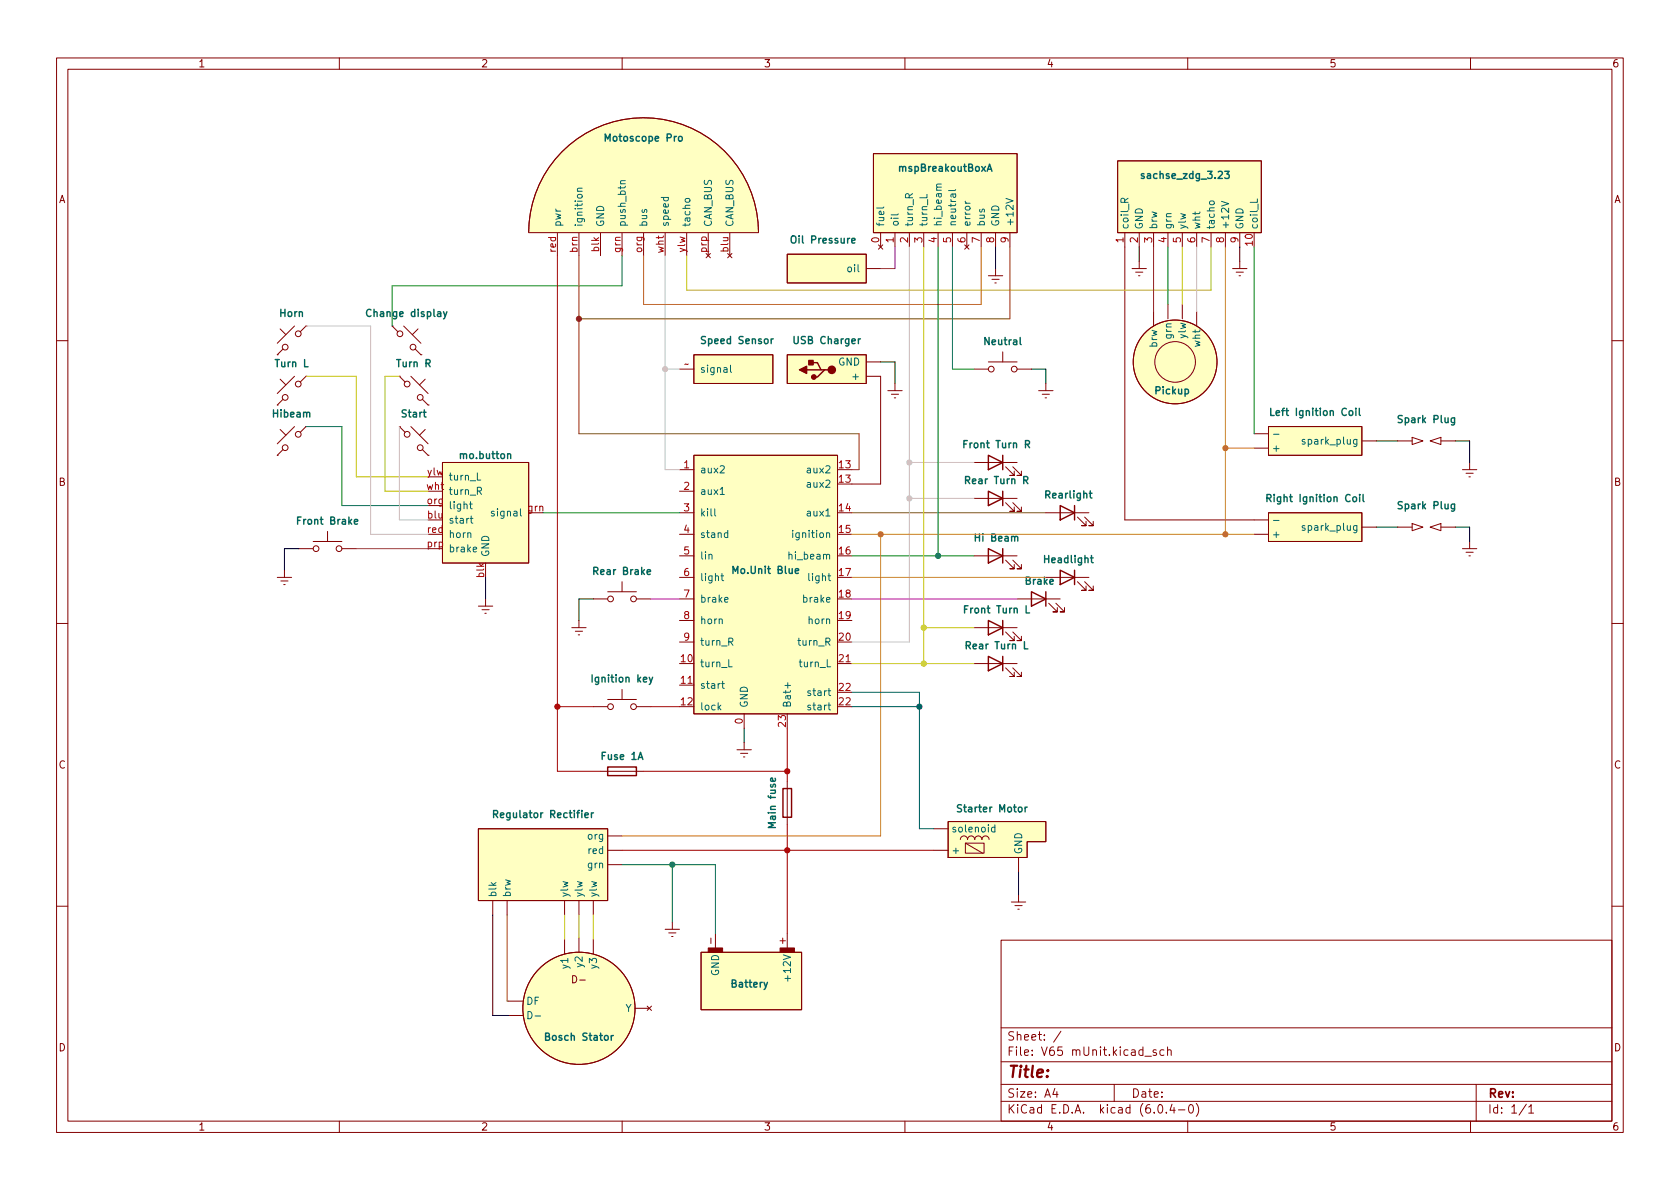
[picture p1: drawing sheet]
<svg xmlns="http://www.w3.org/2000/svg" width="297mm" height="210mm" viewBox="0 0 297 210" stroke-linecap="round" stroke-linejoin="round" font-family="sans-serif">
<g fill="none" stroke="#840000" stroke-width=".18">
<path d="M10 10.2h277v190.1h-277zM12 12.2h273v186.1h-273zM60 10.2v2M110 10.2v2M160 10.2v2M210 10.2v2M260 10.2v2M154.4 27.2h25.4v13.9h-25.4zM197.6 28.4h25.4v12.7h-25.4zM49.5 58.2l1 1M52.1 57.7l-3.1 3M54.1 57.7l-1 1"/>
<path d="M54.1 57.7h.1M69.3 57.7l1.1 1M69.3 57.7h.1M71.4 57.7l3 3M73.9 58.2l-1 1M93.5 41.1a20.3 20.3 0 0 1 20.3-20.3 20.3 20.3 0 0 1 20.3 20.3M93.5 41.1h40.6M98.6 41.2v4M102.4 41.2v4M106.2 41.2v4M110 41.2v4M113.8 41.2v4"/>
<path d="M117.6 41.2v4M121.4 41.2v4M124.8 44.8l.8 .8M125.2 41.2v4M125.6 44.8l-.8 .8M128.7 44.8l.7 .8M129 41.2v4M129.4 44.8l-.7 .8M139.2 45h14v5h-14zM153.2 47.5h2.5M155.3 43.3l.8 .8M155.7 41.1v2.6"/>
<path d="M156.1 43.3l-.8 .8M158.2 41.1v2.6M160.8 41.1v2.6M163.3 41.1v2.6M165.9 41.1v2.6M168.4 41.1v2.6M170.6 43.3l.7 .8M170.9 41.1v2.6M171.3 43.3l-.7 .8M173.5 41.1v2.6M174.8 48.8h2.5M175.4 49.4h1.3"/>
<path d="M175.9 50h.2M176 41.1v2.6M176 47.5v1.3M178.6 41.1v2.6M198.9 41.1v50.8h25.4M200.2 47.5h2.5M200.8 48.1h1.3M201.3 48.8h.2M201.4 41.1v2.6M201.4 46.2v1.3M204 41.1v2.6M204 55.1v2.6"/>
<path d="M206.5 41.1v2.6M206.5 53.8v2.6M209 41.1v2.6M209 53.8v2.6M211.6 41.1v2.6M211.6 55.1v2.6M214.1 41.1v2.6M216.7 41.1v2.6M217.9 47.5h2.6M218.6 48.1h1.2M219.1 48.8h.2M219.2 41.1v2.6"/>
<path d="M219.2 46.2v1.3M10 60.2h2M49 71.6h.1M49 62.7h.1M49.5 75.9l1 1.1M49.5 67.1l1 1M50 79.5l-1 1M50 70.6l-1 1M50 61.7l-1 1M52.1 75.4l-3.1 3.1M52.1 66.5l-3.1 3.1M54.1 75.4l-1 1"/>
<path d="M54.1 75.4h.1M54.1 66.5l-1 1.1M54.1 66.5h.1M70.6 66.5l1 1.1M70.6 66.5h.1M70.6 75.4l1 1M70.6 75.4h.1M72.6 66.5l3.1 3.1M72.6 75.4l3.1 3.1M73.4 61.7l1 1M74.4 62.7h.1M74.7 70.6l1 1"/>
<path d="M74.7 79.5l1 1M75.2 67.1l-1 1M75.2 75.9l-1 1.1M75.7 71.6h.1M120.1 65.3h2.6M122.7 62.7h14v5.1h-14zM139.2 62.7h14v5.1h-14zM153.2 66.5h2.5v19.1h-5.1M153.2 64h2.5M157 69.1h2.5M157.6 69.7h1.3M158.1 70.4h.3"/>
<path d="M158.2 67.8v1.3M172.2 65.3h2.6M174.8 64h5M177.3 62.2v1.8M179.8 65.3h2.6M183.6 69.1h2.6M184.3 69.7h1.2M184.8 70.4h.2M184.9 67.8v1.3M221.7 79.2h2.6M221.7 76.7h2.6M224.3 75.4h16.5v5.1h-16.5z"/>
<path d="M240.8 78h2.5M247.1 78h2.6M249.7 77.3l1.9 .7-1.9 .6zM252.9 78l1.9-.7v1.3zM254.8 78h2.5M285 60.2h2M49 80.5h.1M52.8 97h2.6M55.4 95.8h5.1M57.9 94v1.8M60.5 97h2.5M75.7 80.5h.1"/>
<path d="M78.2 81.8h15.3v17.8h-15.3zM120.1 94.5h2.6M120.1 83.1h2.6M120.1 98.3h2.6M120.1 86.9h2.6M120.1 90.7h2.6M122.7 80.5h25.4v45.7h-25.4zM172.2 98.3h7.6M172.2 81.8h7.6M172.2 88.1h7.6M177.8 82.5l1.5 1.6h-.7h.7v-.8M177.8 88.9l1.5 1.5h-.7h.7v-.7"/>
<path d="M177.8 99.1l1.5 1.5h-.7h.7v-.8M179.1 82.5l1.5 1.6h-.8h.8v-.8M179.1 88.9l1.5 1.5h-.8h.8v-.7M179.1 99.1l1.5 1.5h-.8h.8v-.8M184.9 90.7h7.6M190.5 91.4l1.5 1.6h-.7h.7v-.8M191.8 91.4l1.5 1.6h-.8h.8v-.8M221.7 94.5h2.6M224.3 90.7h16.5v5.1h-16.5zM240.8 93.2h2.5M247.1 93.2h2.6M249.7 92.6l1.9 .6-1.9 .6z"/>
<path d="M252.9 93.2l1.9-.6v1.2zM254.8 93.2h2.5M258.6 83.1h2.5M258.6 97h2.5M259.2 83.7h1.3M259.2 97.7h1.3M259.7 84.3h.3M259.7 98.3h.3M259.8 81.8v1.3M259.8 95.8v1.2M10 110.2h2M49 102.1h2.6"/>
<path d="M49.7 102.7h1.2M50.2 103.4h.2M50.3 100.8v1.3M84.6 107.2h2.5M85.2 107.8h1.3M85.7 108.5h.3M85.9 105.9v1.3M101.1 111h2.5M101.7 111.6h1.3M102.2 112.3h.3M102.4 109.7v1.3M104.9 105.9h2.5"/>
<path d="M107.4 104.6h5.1M110 102.9v1.7M112.5 105.9h2.6M120.1 102.1h2.6M120.1 105.9h2.6M120.1 109.7h2.6M120.1 113.5h2.6M148.1 117.3h2.5M172.2 117.3h7.6M172.2 111h7.6M177.8 118.1l1.5 1.5h-.7h.7v-.7M177.8 111.8l1.5 1.5h-.7h.7v-.8"/>
<path d="M179.1 118.1l1.5 1.5h-.8h.8v-.7M179.1 111.8l1.5 1.5h-.8h.8v-.8M179.8 105.9h7.7M184.9 102.1h7.6M185.4 106.7l1.5 1.5h-.7h.7v-.8M186.7 106.7l1.5 1.5h-.7h.7v-.8M190.5 102.9l1.5 1.5h-.7h.7v-.8M191.8 102.9l1.5 1.5h-.8h.8v-.8M285 110.2h2M104.9 125h2.5M106.2 136.4h7.6M107.4 123.7h5.1"/>
<path d="M110 121.9v1.8M112.5 125h2.6M120.1 121.2h2.6M130.3 132.6h2.5M130.9 133.2h1.3M131.4 133.9h.3M131.6 126.2v2.6M131.6 131.3v1.3M139.2 138.2v7.6M84.6 146.6h22.8v12.7h-22.8zM87.1 159.3v2.5M89.7 159.3v2.5"/>
<path d="M99.8 159.3v2.5M102.4 159.3v2.5M104.9 159.3v2.5M107.4 152.9h2.6M107.4 147.8h2.6M107.4 150.4h2.6M165.1 150.4h2.5M165.1 146.6h2.5M167.6 145.3h17.3v3.5h-3.3v2.8h-14zM169.8 148.5a.64 .64 0 0 1 .6-.7 .64 .64 0 0 1 .7 .7 .64 .64 0 0 1 .6-.7 .64 .64 0 0 1 .6 .7 .64 .64 0 0 1 .7-.7 .64 .64 0 0 1 .6 .7 .64 .64 0 0 1 .6-.7 .64 .64 0 0 1 .7 .7M170.7 149.1h3.3v1.8h-3.3zM170.7 149.1l3 1.8"/>
<path d="M178.8 159.5h2.6M180.1 151.6v2.6M180.1 158.2v1.3M10 160.2h2M89.9 179.6h2.6M89.9 177h2.6M99.8 166.1v2.6M102.4 165.9v2.5M104.9 166.1v2.6M112.3 178.3h2.5M114.4 177.9l.8 .8M115.2 177.9l-.8 .8"/>
<path d="M117.6 164.3h2.5M118.2 165h1.3M118.7 165.6h.3M118.9 163.1v1.2M124 168.4h17.7v10.2h-17.7zM126.5 165.1v2.5M139.2 165.1v2.5M177 166.3h108v32h-108zM179.5 160.1h1.2M180 160.8h.2M285 160.2h2M60 198.3v2"/>
<path d="M110 198.3v2M160 198.3v2M177 194.8h108M177 191.8h108M177 187.8h108M177 181.8h108M186.5 192.5l-.4 1h1M186.9 193v1M187.6 182.4l-1.3 1.9M197 191.8v3M202.4 186.8h1.2M204.4 185.7l-.3-.1-.2 .2v.3l.5 .1v.4h-.5"/>
<path d="M204.9 195.4l.2-.1a.81 .81 0 0 1 .6 .7 .81 .81 0 0 1-.3 .8h-.2a.81 .81 0 0 1-.6-.6 .81 .81 0 0 1 .3-.8zM205.8 185.7l-.4-.1-.3 .3v.4l.1 .3h.6M206.2 196.7v.1M206.4 185.8l.2-.2 .4 .1 .1 .9M206.4 185.1v1.5M207.2 195.3l-.3 1h.9M207.6 195.8v1M208.4 196.3h1.1M210 198.3v2M210.4 195.4l.1-.1a.81 .81 0 0 1 .6 .7 .81 .81 0 0 1-.3 .8h-.2a.81 .81 0 0 1-.5-.6 .81 .81 0 0 1 .3-.8zM211.5 195.1a1.72 1.72 0 0 1 0 2.3M260 198.3v2"/>
<path d="M261 191.8v6.5M269.9 195.3l-1.3 1.9M270.3 195.8l.4-.5v1.5M270.3 196.8h.9"/>
<circle cx="52.7" cy="59" r=".51"/>
<circle cx="70.7" cy="59" r=".51"/>
<circle cx="50.4" cy="61.4" r=".51"/>
<circle cx="50.4" cy="79.2" r=".51"/>
<circle cx="50.4" cy="70.3" r=".51"/>
<circle cx="52.7" cy="67.9" r=".51"/>
<circle cx="52.7" cy="76.8" r=".51"/>
<circle cx="72" cy="67.9" r=".51"/>
<circle cx="72" cy="76.8" r=".51"/>
<circle cx="73" cy="61.4" r=".51"/>
<circle cx="74.3" cy="70.3" r=".51"/>
<circle cx="74.3" cy="79.2" r=".51"/>
<circle cx="175.3" cy="65.3" r=".51"/>
<circle cx="179.3" cy="65.3" r=".51"/>
<circle cx="207.8" cy="64" r="7.4"/>
<circle cx="207.8" cy="64" r="3.6"/>
<circle cx="55.9" cy="97" r=".51"/>
<circle cx="59.9" cy="97" r=".51"/>
<circle cx="108" cy="105.9" r=".51"/>
<circle cx="112" cy="105.9" r=".51"/>
<circle cx="108" cy="125" r=".51"/>
<circle cx="112" cy="125" r=".51"/>
<circle cx="102.4" cy="178.3" r="9.9"/>
</g>
<g fill="#ffffc2" stroke="#ffffc2" stroke-width=".18">
<path d="M224.3 90.7h16.5v5.1h-16.5z"/>
<path d="M224.3 75.4h16.5v5.1h-16.5z"/>
<path d="M139.2 62.7h14v5.1h-14z"/>
<path d="M139.2 45h14v5h-14z"/>
<path d="M197.6 28.4h25.4v12.7h-25.4z"/>
<path d="M122.7 80.5h25.4v45.7h-25.4z"/>
<path d="M122.7 62.7h14v5.1h-14z"/>
<path d="M154.4 27.2h25.4v13.9h-25.4z"/>
<path d="M99.4 26.8a20.3 20.3 0 0 1 22.1-4.5 20.3 20.3 0 0 1 12.6 18.8h-40.6a20.3 20.3 0 0 1 5.9-14.3z"/>
<path d="M84.6 146.6h22.8v12.7h-22.8z"/>
<path d="M167.6 145.3h17.3v3.5h-3.3v2.8h-14z"/>
<path d="M124 168.4h17.7v10.2h-17.7z"/>
<path d="M78.2 81.8h15.3v17.8h-15.3z"/>
<circle cx="207.8" cy="64" r="7.4"/>
<circle cx="102.4" cy="178.3" r="9.9"/>
</g>
<g fill="none" stroke="#006464" stroke-width=".18">
<path d="M102.1 33.8h.8M102.9 33.3h-.7l-.1 .3 .1 .2M110.6 31.9l-.8 .1-.1 .3 .1 .2M121.3 35.2h.6l.1 .1-.1 .3-.2 .2-.4-.1-.2-.2zM156.3 36.6l-.2 .2h-1.1M158.8 37.8l-.2 .2h-1.1M160.8 35l-.1-.6-.2-.2-.3 .1-.1 .7h1.3M161.4 34.2l-.6 .5M163.9 34.4v.6h-1.3M166.4 32.6h-.7l-.1 .3 .2 .2M169 33.5l-.2 .2h-1.1M170.7 35.6l.2 .3"/>
<path d="M177.9 35.1l1.2 .4-1.2 .4M198.9 35.8l-.1-.6-.2-.1h-.3l-.1 .7h1.3M199.5 35.1l-.6 .4M213.9 35.7l.6-.2 .1 .2 .1 .3-.2 .2h-.4l-.3-.2zM216 35.6l1.2 .4-1.2 .4M222.3 35.2v.6h-1.3M129.2 64.6v1.1l.1 .1M225.2 76.8h.9M230.7 77.8l-.3-.1-.2 .2 .1 .2 .4 .1v.3h-.5M83 89.1h.5M83.1 91.7h.5M83.2 88.7v1.1l.3 .2"/>
<path d="M83.3 91.2v1.1l.3 .2M83.7 97.2l.6-.1-.1-.3h-.3l-.2 .1v.6h.5M84.4 86.8h.6l.1-.2v-.3l-.7-.1v1.2M84.4 83.6v1.3h.6M84.7 86.8l.4 .6M126.4 90v1.1l.2 .1M127.3 82.5l.5-.1 .3 .3-.8 .9h.8M127.3 87.4h.8M128.7 94.3l-.4-.1-.2 .3 .1 .5h.5M128.7 93.8v1.3M140.2 93.8v.1M140.2 94.2v.9"/>
<path d="M225.2 92h.9M230.7 93l-.3-.1-.2 .2 .1 .2 .4 .1v.3h-.5M127.5 101.8h.4M127.6 101.4v1.1l.3 .2M128.1 106.1l.6-.2v-.2l-.4-.1-.2 .2 .1 .6h.5M128.9 116.6v1.3h.6M128.9 113.5l.6-.1 .1-.1-.1-.3-.6-.2v1.3M129.2 113.5l.4 .6M127.6 120.9h.5M127.8 120.5v1l.3 .2M139.3 120.7v1M175.9 146.3h-.4l-.2 .2 .1 .6h.5"/>
<path d="M175.9 145.9v1.2M93.3 178.9a.64 .64 0 0 1 .8 .6 .64 .64 0 0 1-.8 .6zM94.6 179.7h1M139.3 172.5v1"/>
</g>
<g fill="none" stroke="#006464" stroke-width=".25">
<path d="M79 55.1l-.4 1.2-.2 .1M224.7 72.2v1.3h.6M240.3 72.2v1.1l.2 .2M224 88.1l.6-.1 .1-.1v-.3l-.7-.2v1.3M224.3 88.1l.4 .6M241 87.4v1.1l.2 .2M181.1 113.5v1.2h.6M181.4 107.1v1.3h.6M87.3 144l.6-.1 .1-.2-.1-.3-.6-.1v1.3M87.6 144l.4 .6M104.6 143.7v.9M104.9 143.7l-.3 .3"/>
<path d="M170 142.4l-.5-.1-.2 .1v.4l.6 .2 .1 .3-.2 .3-.5-.1M181.6 142.7l-.3 .3"/>
</g>
<g fill="#840000" stroke="#840000" stroke-width=".25">
<path d="M143 63.7h.8v.8h-.8z"/>
<path d="M141.4 65.4l1.2-.6v1.2z"/>
<circle cx="143.9" cy="66.7" r=".38"/>
<circle cx="147.1" cy="65.4" r=".63"/>
</g>
<g fill="none" stroke="#840000" stroke-width=".25">
<path d="M142.6 65.4h2.6M143.3 64.1h1.2l.7 1.3h.6M146.4 65.4h-.6l-1.3 1.3h-.6M174.8 80.5l2.5 1.3-2.5 1.3zM174.8 86.9l2.5 1.2-2.5 1.3zM174.8 97l2.5 1.3-2.5 1.3zM177.3 80.5v2.6M177.3 86.9v2.5M177.3 97v2.6M187.5 89.4l2.5 1.3-2.5 1.2zM190 89.4v2.5M174.8 116.1l2.5 1.2-2.5 1.3z"/>
<path d="M174.8 109.7l2.5 1.3-2.5 1.3zM177.3 109.7v2.6M177.3 116.1v2.5M182.4 104.6l2.5 1.3-2.5 1.3zM184.9 104.6v2.6M187.5 100.8l2.5 1.3-2.5 1.3zM190 100.8v2.6M107.4 135.6h5.1v1.6h-5.1zM138.4 139.4h1.6v5.1h-1.6z"/>
</g>
<g fill="#840000" stroke="#840000" stroke-width=".18">
<path d="M125.2 167.6h2.6v.8h-2.6z"/>
<path d="M137.9 167.6h2.6v.8h-2.6z"/>
</g>
<path d="M110 45.2v5.3h-40.7v7.2M165.9 43.7v54.6M206.5 43.7v10.1M221.7 43.7v33M54.1 75.4h6.4v14h15.2M96 90.7h24.1M150.6 98.3h21.6M110 152.9h16.5v12.2M118.9 152.9v10.2" fill="none" stroke="#008400" stroke-width=".18"/>
<g fill="none" stroke="#000" stroke-width=".18">
<path d="M176 43.7v3.8M201.4 43.7v2.5M219.2 43.7v2.5M155.7 64h2.5v3.8M182.4 65.3h2.5v2.5M243.3 78h3.8M257.3 78h2.5v3.8M52.8 97h-2.5v3.8M243.3 93.2h3.8M257.3 93.2h2.5v2.6M85.9 102.1v3.8M104.9 105.9h-2.5v3.8"/>
<path d="M131.6 128.8v2.5M180.1 154.2v4M87.1 161.8v17.8h2.8"/>
</g>
<path d="M163.3 43.7v73.6M209 43.7v10.1M214.1 43.7v7.6h-92.7v-6.1M54.1 66.5h8.9v17.8h12.7M70.6 66.5h-2.5v20.4h7.6M150.6 117.3h21.6M163.3 111h8.9M99.8 161.8v4.3M102.4 161.8v4.1M104.9 161.8v4.3" fill="none" stroke="#c2c200" stroke-width=".18"/>
<path d="M158.2 43.7v3.8h-2.5M63 97h12.7" fill="none" stroke="#840084" stroke-width=".18"/>
<path d="M102.4 45.2v31.5h49.5v6.4h-1.3M178.6 43.7v12.7h-76.2M204 43.7v11.4M150.6 90.7h34.3M89.7 161.8v15.2h.2" fill="none" stroke="#804d00" stroke-width=".18"/>
<path d="M54.1 57.7h11.4v36.8h10.2M117.6 45.2v37.9h2.5M160.8 43.7v69.8h-10.2M211.6 43.7v11.4M70.6 75.4v16.5h5.1M117.6 65.3h2.5M160.8 88.1h11.4M160.8 81.8h11.4" fill="none" stroke="#c2c2c2" stroke-width=".18"/>
<path d="M98.6 45.2v91.2h7.6M98.6 125h6.3M113.8 136.4h25.4M115.1 125h5M139.2 128.8v9.4M110 150.4h55.1M139.2 145.8v19.3" fill="none" stroke="#c20000" stroke-width=".18"/>
<path d="M216.7 43.7v50.8M216.7 79.2h5M150.6 94.5h71.1M155.7 94.5v53.3h-45.7M150.6 102.1h34.3" fill="none" stroke="#dd8500" stroke-width=".18"/>
<path d="M115.1 105.9h5M150.6 105.9h29.2" fill="none" stroke="#c200c2" stroke-width=".18"/>
<path d="M150.6 122.4h12v24.2h2.5M150.6 125h12" fill="none" stroke="#0000c2" stroke-width=".18"/>
<path d="M173.5 43.7v10.1h-59.7v-8.6" fill="none" stroke="#c60" stroke-width=".18"/>
<path d="M168.4 43.7v21.6h3.8" fill="none" stroke="#00c200" stroke-width=".18"/>
<g fill="#c2c2c2" stroke="#c2c2c2" stroke-width=".18">
<circle cx="160.8" cy="81.8" r=".46"/>
<circle cx="160.8" cy="88.1" r=".46"/>
<circle cx="117.6" cy="65.3" r=".46"/>
</g>
<g fill="#008400" stroke="#008400" stroke-width=".18">
<circle cx="118.9" cy="152.9" r=".46"/>
<circle cx="165.9" cy="98.3" r=".46"/>
</g>
<g fill="#c20000" stroke="#c20000" stroke-width=".18">
<circle cx="139.2" cy="136.4" r=".46"/>
<circle cx="139.2" cy="150.4" r=".46"/>
<circle cx="98.6" cy="125" r=".46"/>
</g>
<g fill="#dd8500" stroke="#dd8500" stroke-width=".18">
<circle cx="155.7" cy="94.5" r=".46"/>
<circle cx="216.7" cy="94.5" r=".46"/>
<circle cx="216.7" cy="79.2" r=".46"/>
</g>
<g fill="#c2c200" stroke="#c2c200" stroke-width=".18">
<circle cx="163.3" cy="111" r=".46"/>
<circle cx="163.3" cy="117.3" r=".46"/>
</g>
<circle cx="162.6" cy="125" r=".46" fill="#0000c2" stroke="#0000c2" stroke-width=".18"/>
<circle cx="102.4" cy="56.4" r=".46" fill="#804d00" stroke="#804d00" stroke-width=".18"/>
<text font-size="2.8" fill="#840000" x="178" y="190.6">Title:</text>
<g font-size="2.1" fill="#840000">
<text x="178" y="184">Sheet: /</text>
<text x="178" y="186.7">File: V65 mUnit.kicad_sch</text>
<text x="178" y="196.9">KiCad E.D.A. kicad (6.0.4-0)</text>
<text x="178" y="194.1">Size: A4</text>
<text x="200" y="194.1">Date:</text>
<text x="263" y="194.1">Rev:</text>
<text x="263" y="196.9">Id: 1/1</text>
</g>
<g font-size="1.8" fill="#840000">
<text x="35" y="11.9">1</text>
<text x="85" y="11.9">2</text>
<text x="135" y="11.9">3</text>
<text x="185" y="11.9">4</text>
<text x="235" y="11.9">5</text>
<text x="285" y="11.9">6</text>
<text x="10.3" y="35.9">A</text>
<text x="285.3" y="35.9">A</text>
<text x="10.3" y="85.9">B</text>
<text x="285.3" y="85.9">B</text>
<text x="10.3" y="135.9">C</text>
<text x="285.3" y="135.9">C</text>
<text x="101.4" y="173.9">D-</text>
<text x="10.3" y="185.9">D</text>
<text x="285.3" y="185.9">D</text>
<text x="35" y="199.9">1</text>
<text x="85" y="199.9">2</text>
<text x="135" y="199.9">3</text>
<text x="185" y="199.9">4</text>
<text x="235" y="199.9">5</text>
<text x="285" y="199.9">6</text>
</g>
<g font-size="1.8" fill="#006464">
<text x="107.4" y="25">Motoscope Pro</text>
<text x="159.2" y="30.3">mspBreakoutBoxA</text>
<text x="202.3" y="31.6">sachse_zdg_3.23</text>
<text x="99.2" y="40.2" transform="rotate(-90 99.2 40.2)">pwr</text>
<text x="103" y="40.2" transform="rotate(-90 103 40.2)">ignition</text>
<text x="106.8" y="40.2" transform="rotate(-90 106.8 40.2)">GND</text>
<text x="110.6" y="40.2" transform="rotate(-90 110.6 40.2)">push_btn</text>
<text x="114.4" y="40.2" transform="rotate(-90 114.4 40.2)">bus</text>
<text x="118.2" y="40.2" transform="rotate(-90 118.2 40.2)">speed</text>
<text x="122" y="40.2" transform="rotate(-90 122 40.2)">tacho</text>
<text x="125.9" y="40.2" transform="rotate(-90 125.9 40.2)">CAN_BUS</text>
<text x="129.7" y="40.2" transform="rotate(-90 129.7 40.2)">CAN_BUS</text>
<text x="156.3" y="40.1" transform="rotate(-90 156.3 40.1)">fuel</text>
<text x="158.9" y="40.1" transform="rotate(-90 158.9 40.1)">oil</text>
<text x="161.4" y="40.1" transform="rotate(-90 161.4 40.1)">turn_R</text>
<text x="164" y="40.1" transform="rotate(-90 164 40.1)">turn_L</text>
<text x="166.5" y="40.1" transform="rotate(-90 166.5 40.1)">hi_beam</text>
<text x="169" y="40.1" transform="rotate(-90 169 40.1)">neutral</text>
<text x="171.6" y="40.1" transform="rotate(-90 171.6 40.1)">error</text>
<text x="174.1" y="40.1" transform="rotate(-90 174.1 40.1)">bus</text>
<text x="176.7" y="40.1" transform="rotate(-90 176.7 40.1)">GND</text>
<text x="179.2" y="40.1" transform="rotate(-90 179.2 40.1)">+12V</text>
<text x="199.5" y="40.6" transform="rotate(-90 199.5 40.6)">coil_R</text>
<text x="202.1" y="40.6" transform="rotate(-90 202.1 40.6)">GND</text>
<text x="204.6" y="40.6" transform="rotate(-90 204.6 40.6)">brw</text>
<text x="207.1" y="40.6" transform="rotate(-90 207.1 40.6)">grn</text>
<text x="209.7" y="40.6" transform="rotate(-90 209.7 40.6)">ylw</text>
<text x="212.2" y="40.6" transform="rotate(-90 212.2 40.6)">wht</text>
<text x="214.8" y="40.6" transform="rotate(-90 214.8 40.6)">tacho</text>
<text x="217.3" y="40.6" transform="rotate(-90 217.3 40.6)">+12V</text>
<text x="219.8" y="40.6" transform="rotate(-90 219.8 40.6)">GND</text>
<text x="222.4" y="40.6" transform="rotate(-90 222.4 40.6)">coil_L</text>
<text x="140.3" y="43">Oil Pressure</text>
<text x="150.1" y="48.1">oil</text>
<text x="49.5" y="56">Horn</text>
<text x="65.3" y="56">Change display</text>
<text x="207.1" y="59.7" transform="rotate(-90 207.1 59.7)">grn</text>
<text x="209.7" y="59.7" transform="rotate(-90 209.7 59.7)">ylw</text>
<text x="48.8" y="64.9">Turn L</text>
<text x="70.3" y="64.9">Turn R</text>
<text x="123.7" y="65.9">signal</text>
<text x="124.4" y="60.8">Speed Sensor</text>
<text x="140.7" y="60.8">USB Charger</text>
<text x="148.2" y="64.6">GND</text>
<text x="174.2" y="61">Neutral</text>
<text x="204.6" y="61.3" transform="rotate(-90 204.6 61.3)">brw</text>
<text x="212.2" y="61.2" transform="rotate(-90 212.2 61.2)">wht</text>
<text x="151.1" y="67.2">+</text>
<text x="204.3" y="69.7">Pickup</text>
<text x="48.4" y="73.8">Hibeam</text>
<text x="71.1" y="73.8">Start</text>
<text x="225.6" y="73.5">Left Ignition Coil</text>
<text x="247.6" y="74.8">Spark Plug</text>
<text x="81.5" y="81.1">mo.button</text>
<text x="123.7" y="83.7">aux2</text>
<text x="143" y="83.7">aux2</text>
<text x="170.8" y="79.2">Front Turn R</text>
<text x="224.8" y="79.9">+</text>
<text x="230.8" y="78.6">spark_plug</text>
<text x="79.2" y="87.5">turn_R</text>
<text x="79.2" y="85">turn_L</text>
<text x="123.7" y="87.5">aux1</text>
<text x="143" y="86.2">aux2</text>
<text x="171.1" y="85.6">Rear Turn R</text>
<text x="185.1" y="88.1">Rearlight</text>
<text x="224.9" y="88.8">Right Ignition Coil</text>
<text x="52.9" y="92.8">Front Brake</text>
<text x="79.2" y="92.6">start</text>
<text x="79.2" y="90">light</text>
<text x="79.2" y="95.1">horn</text>
<text x="87.3" y="91.3">signal</text>
<text x="123.7" y="91.3">kill</text>
<text x="123.7" y="95.1">stand</text>
<text x="140.7" y="95.1">ignition</text>
<text x="143" y="91.3">aux1</text>
<text x="172.7" y="95.8">Hi Beam</text>
<text x="224.8" y="95.1">+</text>
<text x="230.8" y="93.8">spark_plug</text>
<text x="247.6" y="90">Spark Plug</text>
<text x="79.2" y="97.7">brake</text>
<text x="86.5" y="98.5" transform="rotate(-90 86.5 98.5)">GND</text>
<text x="105.3" y="101.6">Rear Brake</text>
<text x="123.7" y="98.9">lin</text>
<text x="130" y="101.5">Mo.Unit Blue</text>
<text x="139.9" y="98.9">hi_beam</text>
<text x="184.9" y="99.6">Headlight</text>
<text x="123.7" y="102.7">light</text>
<text x="123.7" y="106.5">brake</text>
<text x="142.3" y="106.5">brake</text>
<text x="143.3" y="102.7">light</text>
<text x="181.4" y="103.4">Brake</text>
<text x="123.7" y="110.4">horn</text>
<text x="143.1" y="110.4">horn</text>
<text x="170.9" y="108.5">Front Turn L</text>
<text x="123.7" y="118">turn_L</text>
<text x="123.7" y="114.2">turn_R</text>
<text x="141.4" y="114.2">turn_R</text>
<text x="141.6" y="118">turn_L</text>
<text x="171.2" y="114.8">Rear Turn L</text>
<text x="105.1" y="120.7">Ignition key</text>
<text x="123.7" y="121.8">start</text>
<text x="123.7" y="125.6">lock</text>
<text x="132.2" y="125.2" transform="rotate(-90 132.2 125.2)">GND</text>
<text x="139.8" y="125.2" transform="rotate(-90 139.8 125.2)">Bat+</text>
<text x="143.2" y="125.6">start</text>
<text x="143.2" y="123.1">start</text>
<text x="106.5" y="134.4">Fuse 1A</text>
<text x="169.8" y="143.6">Starter Motor</text>
<text x="88.1" y="144.6">Regulator Rectifier</text>
<text x="104.1" y="148.5">org</text>
<text x="137.2" y="146.1" transform="rotate(-90 137.2 146.1)">Main fuse</text>
<text x="168.1" y="147.2">solenoid</text>
<text x="104.1" y="153.5">grn</text>
<text x="104.2" y="151">red</text>
<text x="168.1" y="151">+</text>
<text x="180.7" y="151.1" transform="rotate(-90 180.7 151.1)">GND</text>
<text x="87.8" y="158.7" transform="rotate(-90 87.8 158.7)">blk</text>
<text x="90.3" y="158.7" transform="rotate(-90 90.3 158.7)">brw</text>
<text x="100.5" y="158.7" transform="rotate(-90 100.5 158.7)">ylw</text>
<text x="103" y="158.7" transform="rotate(-90 103 158.7)">ylw</text>
<text x="105.5" y="158.7" transform="rotate(-90 105.5 158.7)">ylw</text>
<text x="100.5" y="171.1" transform="rotate(-90 100.5 171.1)">y1</text>
<text x="103" y="170.9" transform="rotate(-90 103 170.9)">y2</text>
<text x="105.5" y="171.1" transform="rotate(-90 105.5 171.1)">y3</text>
<text x="127.1" y="172.6" transform="rotate(-90 127.1 172.6)">GND</text>
<text x="139.8" y="172.8" transform="rotate(-90 139.8 172.8)">+12V</text>
<text x="93" y="177.7">DF</text>
<text x="110.6" y="178.9">Y</text>
<text x="129.5" y="174.6">Battery</text>
<text x="96.9" y="184">Bosch Stator</text>
</g>
<g font-size="1.8" fill="#a90000">
<text x="98.3" y="44.6" transform="rotate(-90 98.3 44.6)">red</text>
<text x="102.1" y="44.6" transform="rotate(-90 102.1 44.6)">brn</text>
<text x="105.9" y="44.5" transform="rotate(-90 105.9 44.5)">blk</text>
<text x="109.7" y="44.6" transform="rotate(-90 109.7 44.6)">grn</text>
<text x="113.5" y="44.6" transform="rotate(-90 113.5 44.6)">org</text>
<text x="117.3" y="44.7" transform="rotate(-90 117.3 44.7)">wht</text>
<text x="121.2" y="44.6" transform="rotate(-90 121.2 44.6)">ylw</text>
<text x="125" y="44.6" transform="rotate(-90 125 44.6)">prp</text>
<text x="128.8" y="44.5" transform="rotate(-90 128.8 44.5)">blu</text>
<text x="155.4" y="42.9" transform="rotate(-90 155.4 42.9)">0</text>
<text x="158" y="42.9" transform="rotate(-90 158 42.9)">1</text>
<text x="160.5" y="42.9" transform="rotate(-90 160.5 42.9)">2</text>
<text x="163.1" y="42.9" transform="rotate(-90 163.1 42.9)">3</text>
<text x="165.6" y="42.9" transform="rotate(-90 165.6 42.9)">4</text>
<text x="168.1" y="42.9" transform="rotate(-90 168.1 42.9)">5</text>
<text x="170.7" y="42.9" transform="rotate(-90 170.7 42.9)">6</text>
<text x="173.2" y="42.9" transform="rotate(-90 173.2 42.9)">7</text>
<text x="175.8" y="42.9" transform="rotate(-90 175.8 42.9)">8</text>
<text x="178.3" y="42.9" transform="rotate(-90 178.3 42.9)">9</text>
<text x="198.6" y="42.9" transform="rotate(-90 198.6 42.9)">1</text>
<text x="201.2" y="42.9" transform="rotate(-90 201.2 42.9)">2</text>
<text x="203.7" y="42.9" transform="rotate(-90 203.7 42.9)">3</text>
<text x="206.2" y="42.9" transform="rotate(-90 206.2 42.9)">4</text>
<text x="208.8" y="42.9" transform="rotate(-90 208.8 42.9)">5</text>
<text x="211.3" y="42.9" transform="rotate(-90 211.3 42.9)">6</text>
<text x="213.9" y="42.9" transform="rotate(-90 213.9 42.9)">7</text>
<text x="216.4" y="42.9" transform="rotate(-90 216.4 42.9)">8</text>
<text x="218.9" y="42.9" transform="rotate(-90 218.9 42.9)">9</text>
<text x="221.5" y="43.4" transform="rotate(-90 221.5 43.4)">10</text>
<text x="121.4" y="65">~</text>
<text x="120.9" y="82.8">1</text>
<text x="148.4" y="82.8">13</text>
<text x="75.4" y="86.6">wht</text>
<text x="75.5" y="84.1">ylw</text>
<text x="75.5" y="89.1">org</text>
<text x="120.9" y="86.6">2</text>
<text x="148.4" y="85.3">13</text>
<text x="75.6" y="94.2">red</text>
<text x="75.6" y="91.7">blu</text>
<text x="93.3" y="90.4">grn</text>
<text x="120.9" y="90.4">3</text>
<text x="120.9" y="94.2">4</text>
<text x="148.4" y="90.4">14</text>
<text x="148.4" y="94.2">15</text>
<text x="75.5" y="96.8">prp</text>
<text x="120.9" y="98">5</text>
<text x="120.9" y="101.8">6</text>
<text x="148.4" y="98">16</text>
<text x="148.4" y="101.8">17</text>
<text x="85.6" y="102.1" transform="rotate(-90 85.6 102.1)">blk</text>
<text x="120.9" y="105.7">7</text>
<text x="148.4" y="105.7">18</text>
<text x="120.9" y="109.5">8</text>
<text x="120.9" y="113.3">9</text>
<text x="148.4" y="109.5">19</text>
<text x="148.4" y="113.3">20</text>
<text x="120.4" y="117.1">10</text>
<text x="148.4" y="117.1">21</text>
<text x="120.4" y="120.9">11</text>
<text x="120.4" y="124.7">12</text>
<text x="148.4" y="124.7">22</text>
<text x="148.4" y="122.2">22</text>
<text x="131.3" y="128" transform="rotate(-90 131.3 128)">0</text>
<text x="138.9" y="128.5" transform="rotate(-90 138.9 128.5)">23</text>
<text x="126.2" y="166.7" transform="rotate(-90 126.2 166.7)">-</text>
<text x="138.9" y="166.9" transform="rotate(-90 138.9 166.9)">+</text>
</g>
</svg>
